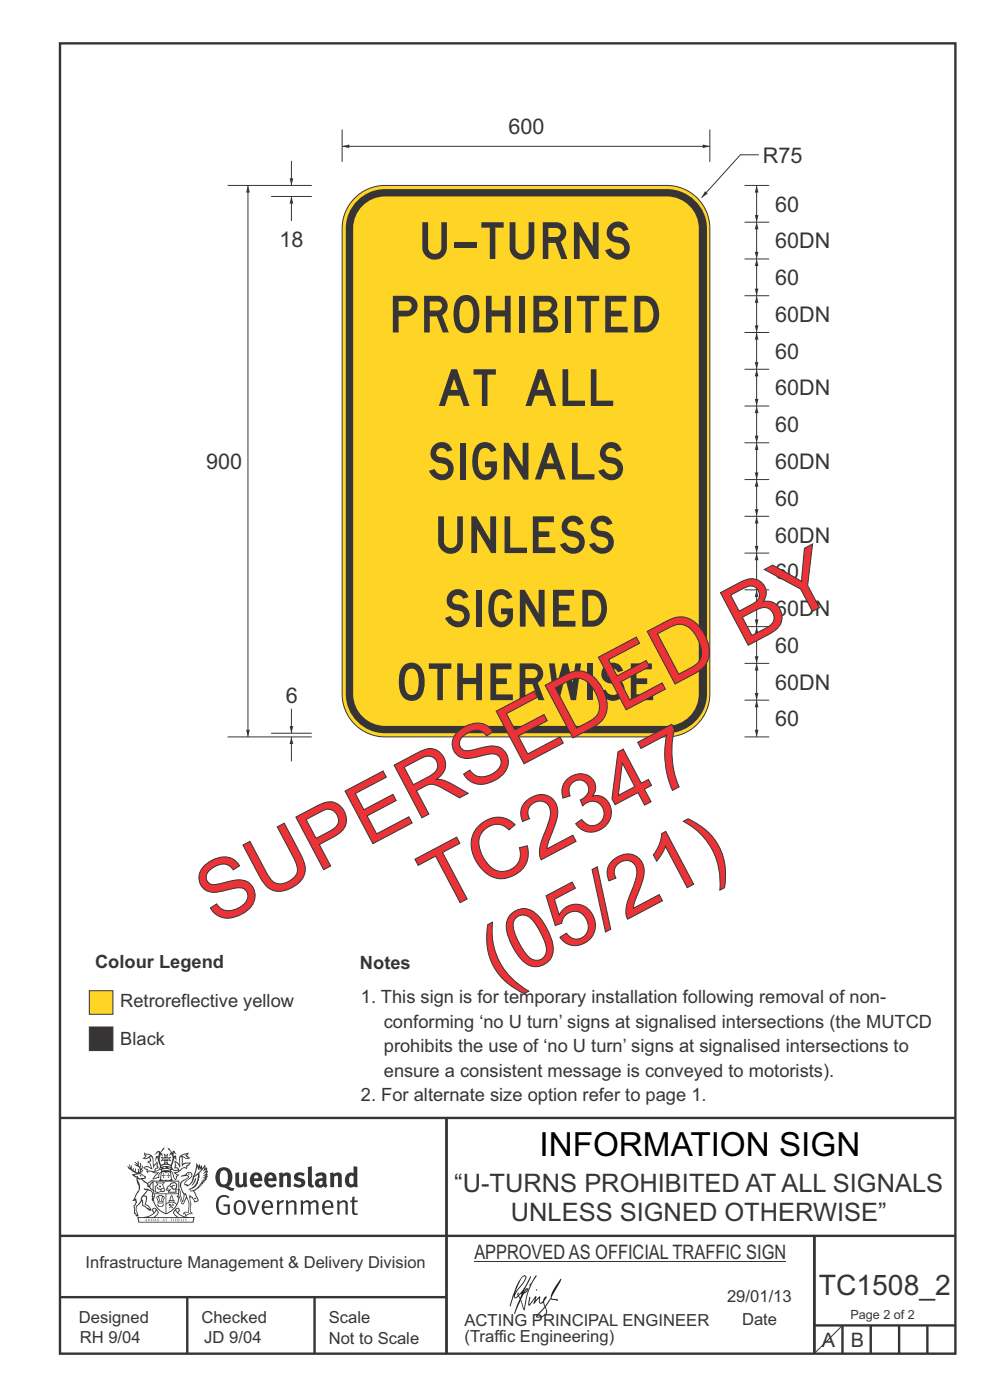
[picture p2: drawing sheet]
<svg xmlns="http://www.w3.org/2000/svg" width="210mm" height="297mm" viewBox="0 0 210 297" stroke-linecap="round" stroke-linejoin="round" font-family="sans-serif">
<g fill="none" stroke="#373435" stroke-width=".51">
<path d="M12.7 9.2h190v278h-190zM12.7 237.2h190M94.7 237.1v50.1M12.7 262.2h190.1M12.7 275.2h82M39.7 275.2v12M66.7 275.2v12M172.7 262.2v25M172.7 281.2h30M178.7 281.2v6M184.7 281.2v6M190.7 281.2v6"/>
<path d="M196.7 281.2v6"/>
</g>
<path d="M100.6 267.7h66.2" fill="none" stroke="#373435" stroke-width=".21"/>
<g fill="#373435">
<path d="M47 248.5a2.55 2.55 0 0 0 0 2.7l.3 .1a.81 .81 0 0 0 1-.9v-.6a1.04 1.04 0 0 0-1.1-1.5zM46.3 248.1a1.82 1.82 0 0 1 2.1-.2 1.82 1.82 0 0 1 .9 1.9 2.29 2.29 0 0 1-.8 1.9l.7 .3h.5l-.2 .6a2.87 2.87 0 0 1-2-.7 2.12 2.12 0 0 1-1.6-3.1z" fill-rule="evenodd"/>
<path d="M49.9 248.9l.8-.2v2a.46 .46 0 0 0 .3 .6 .46 .46 0 0 0 .6-.3v-2.1l.7-.2v2.4l.2 .5-.5 .4-.3-.3a1.02 1.02 0 0 1-1.2 .2 1.02 1.02 0 0 1-.6-1.1z" fill-rule="evenodd"/>
<path d="M54 249.5l-.1 .5h.9a.49 .49 0 0 0-.2-.6 .49 .49 0 0 0-.6 .1zM53.4 249.1a1.34 1.34 0 0 1 1.6-.2 1.34 1.34 0 0 1 .7 1.5v.2h-1.8a.77 .77 0 0 0 .5 .8 .77 .77 0 0 0 .9-.4l.3 .5a1.59 1.59 0 0 1-2 .2 1.59 1.59 0 0 1-.5-2z" fill-rule="evenodd"/>
<path d="M57.1 249.5l-.2 .5h1a.49 .49 0 0 0-.2-.6 .49 .49 0 0 0-.6 .1zM56.4 249.1a1.34 1.34 0 0 1 1.6-.2 1.34 1.34 0 0 1 .7 1.5v.2h-1.8a.77 .77 0 0 0 .5 .8 .77 .77 0 0 0 .9-.4l.4 .5a1.59 1.59 0 0 1-2.1 .2 1.59 1.59 0 0 1-.5-2z" fill-rule="evenodd"/>
<path d="M59.2 248.9l.7-.2 .1 .4a.95 .95 0 0 1 1-.3 .95 .95 0 0 1 .7 .8v2.3h-.8v-2.3a.46 .46 0 0 0-.8 .1v2.2h-.8z" fill-rule="evenodd"/>
<path d="M62.6 249.1a1.75 1.75 0 0 1 2-.1l-.2 .5-.6-.2a.43 .43 0 0 0-.6 .3l.4 .3a1.04 1.04 0 0 1 1.2 1.1 1.04 1.04 0 0 1-1.4 1l-1.2-.4 .3-.6 1 .4 .4-.4a.88 .88 0 0 0-1-.5l-.4-.2-.1-.4z" fill-rule="evenodd"/>
<path d="M65.3 247.6l.8-.2 .1 3.8 .3 .2 .1 .5a.88 .88 0 0 1-1-.1 .88 .88 0 0 1-.3-1z" fill-rule="evenodd"/>
<path d="M67.8 250.6a.43 .43 0 0 0-.1 .7 .43 .43 0 0 0 .7-.1v-.7zM66.8 249.2a1.7 1.7 0 0 1 2.4 .1v1.8l.3 .4-.4 .5-.5-.3a1.03 1.03 0 0 1-1.7-.2 1.03 1.03 0 0 1 .8-1.5h.7v-.4a.8 .8 0 0 0-1.2 .1z" fill-rule="evenodd"/>
<path d="M70 248.9l.7-.2 .1 .4a.95 .95 0 0 1 1-.3 .95 .95 0 0 1 .7 .8v2.3h-.8v-2.3a.46 .46 0 0 0-.8 .1v2.2h-.8z" fill-rule="evenodd"/>
<path d="M74.3 249.5a1.48 1.48 0 0 0 0 1.7h.5l.2-.1v-1.5l-.3-.2zM75 247.4l.8 .1 .1 4.4h-.7l-.1-.2a1.26 1.26 0 0 1-1.4 0 1.26 1.26 0 0 1-.5-1.3 1.29 1.29 0 0 1 .4-1.3 1.29 1.29 0 0 1 1.4-.2z" fill-rule="evenodd"/>
<path d="M46.4 253.9a1.72 1.72 0 0 1 2.3 0l-.3 .3a1.24 1.24 0 0 0-1.4-.2 1.24 1.24 0 0 0-.6 1.4 1.49 1.49 0 0 0 1.2 2l.7-.2v-1.3h-.8l-.1-.4h1.4v1.9a1.93 1.93 0 0 1-2.3 0 1.93 1.93 0 0 1-.7-2.2l.2-.7z" fill-rule="evenodd"/>
<path d="M50.4 255.1a1.65 1.65 0 0 0 .2 2.2 .99 .99 0 0 0 1-1.4 .78 .78 0 0 0-.4-.8 .78 .78 0 0 0-.8 0zM50 254.9a1.33 1.33 0 0 1 1.6-.1 1.33 1.33 0 0 1 .5 1.4 1.31 1.31 0 0 1-1.3 1.6 1.31 1.31 0 0 1-1.2-1.6v-.6z" fill-rule="evenodd"/>
<path d="M52.5 254.7l.5-.1 .8 2.6 .8-2.5h.5l-1.1 3h-.5z" fill-rule="evenodd"/>
<path d="M56.3 255.2l-.2 .7h1.3a.7 .7 0 0 0-.3-.8 .7 .7 0 0 0-.8 .1zM55.9 255a1.22 1.22 0 0 1 1.5-.2 1.22 1.22 0 0 1 .5 1.5h-1.8a.93 .93 0 0 0 .5 1 .93 .93 0 0 0 1.1-.2l.2 .3a1.43 1.43 0 0 1-1.8 .1 1.43 1.43 0 0 1-.6-1.7z" fill-rule="evenodd"/>
<path d="M58.7 254.7l.4-.1 .1 .5 .4-.4 .6-.1-.1 .6a.66 .66 0 0 0-.9 .6v1.9h-.4z" fill-rule="evenodd"/>
<path d="M60.6 254.8l.4-.2 .1 .5a.94 .94 0 0 1 1-.5 .94 .94 0 0 1 .8 .8v2.3h-.5l-.1-2.5a.81 .81 0 0 0-1.2 .3v2.2h-.4z" fill-rule="evenodd"/>
<path d="M63.7 254.7l.5-.1 .1 .5 .4-.3a.78 .78 0 0 1 1.2 .3 .9 .9 0 0 1 .9-.5 .9 .9 0 0 1 .8 .8v2.3h-.5l-.1-2.5a.67 .67 0 0 0-1.1 .3v2.2h-.5v-2.4l-.4-.2-.7 .4v2.2h-.5z" fill-rule="evenodd"/>
<path d="M69.1 255.2l-.2 .7h1.3a.7 .7 0 0 0-.3-.8 .7 .7 0 0 0-.8 .1zM68.7 255a1.22 1.22 0 0 1 1.5-.2 1.22 1.22 0 0 1 .5 1.5h-1.8a.93 .93 0 0 0 .4 1 .93 .93 0 0 0 1.2-.2l.2 .3a1.44 1.44 0 0 1-1.8 .1 1.44 1.44 0 0 1-.6-1.7z" fill-rule="evenodd"/>
<path d="M71.5 254.8l.4-.2 .1 .5a.94 .94 0 0 1 1-.5 .94 .94 0 0 1 .8 .8v2.3h-.5l-.1-2.5a.81 .81 0 0 0-1.2 .3v2.2h-.4z" fill-rule="evenodd"/>
<path d="M74.7 253.9l.5-.1v.9h.7l-.1 .4h-.6v2.1l.1 .2h.5l.1 .3a.75 .75 0 0 1-1.2-.6v-2h-.4v-.4h.4z" fill-rule="evenodd"/>
<path d="M30.8 244.9l1.1 .3-.9 .5h-.4l.6-.5zM31.8 245.5l.2-.1a2.44 2.44 0 0 1 .5 1.9l.1 .5 .6-1-.1 .6 .3 .3a.57 .57 0 0 0-.6 .8l-1-.2-.5 .2 .2-.5-.8-.3 .7-.1 .9 .5 .1-.1-.6-1.3-.2-.1 .5-.1zM30.7 244.4l-.1 .5 .2 .4-.6 .4a1.04 1.04 0 0 0 1.4-.1l.2 .6-.3 .1-.2 .4a.94 .94 0 0 1 .8 1.1l-.2-.1a1.16 1.16 0 0 0-1.5-.1l.3 .4 .4 .2 .1 .5 .2 .1 .1-.2a.94 .94 0 0 1 1.1 .3h.8l-1.2 1.2a1.13 1.13 0 0 0 1.2-.2l.4-.1v-.4l.4-.7a.83 .83 0 0 0-.6 1h-.3l-.7 .3 1.1-1.4-.5 .2-.5-.1 1.3-.5-.1-.2-.9 .4v-.3l.2-.2 .3 .1 .1-.3-.2-.4 .1-.6-.2-.3-.7 .9v-.7a1.42 1.42 0 0 0-1.6-1.8z" fill-rule="evenodd"/>
<path d="M38.5 245.3l.5-.3 .7-.1-.6 .3 .8 .5h-.3zM38.3 245.5h.2l.1 2a1.69 1.69 0 0 1 1.6-.7l-.8 .5 .1 .5a1.1 1.1 0 0 0-1.5 .6l-.1-.5-.2-.2h-.5l.3-.4-.3-.7a1.42 1.42 0 0 1 .9 1.1l.2-.1zM37.1 246.2l.1 1-.2 .3 .1 .5 .5-.1 .2 .2a.96 .96 0 0 1-1.2-.1l-.1 .1a1.06 1.06 0 0 0 1.3 .2v.1a.72 .72 0 0 1-.9 .2l.2 .5 .6 .2-.4 .2-.1 .7-.2-.4-.4-1.1-.4-.4 .4 .9a1.54 1.54 0 0 0 .7 1.2l.2-.3a.58 .58 0 0 1 .4-.7l.2-.2h-.3l-.5-.3 .9-.5a.93 .93 0 0 1 1.2-.5v.2l.2-.2 .1-.5a.99 .99 0 0 0 .7-.8l-1.3 .1-.3 .2-.1-1.4 .9 .4 .9-.3h-.4l-.5-.4 .4-.7-.6 .2a1.46 1.46 0 0 0-1.4 2.1l.1 .4-.3-.4z" fill-rule="evenodd"/>
<path d="M35.6 248.9l.2 .1-.1 .3 .4 .1-.4 .1v.5l-.1-.6h-.3l.3-.1z" fill-rule="evenodd"/>
<path d="M34.6 248.9l.2 .1v.3l.3 .1h-.3l-.1 .6v-.5l-.4-.1 .4-.1z" fill-rule="evenodd"/>
<path d="M34.3 248.8a.57 .57 0 0 1 .9 .2 .57 .57 0 0 1 .9-.2l.2 1.4h-.2a.57 .57 0 0 1-.9 0 .69 .69 0 0 1-1.1 0zM34.2 248.1l-.3 2.1-.1 .4h2.9l-.2-.4-.3-2.1h-.2v.3l-.8-.2-.8 .2v-.3z" fill-rule="evenodd"/>
<path d="M34.2 252.4a.3 .3 0 0 0 .6 0 .3 .3 0 0 0-.6 0zM33.3 251l.3 .3-.3 .3a.79 .79 0 0 0 0 1.3l.8-.2-.1-.3a.55 .55 0 0 1-.7-.6h.1l.2 .3 .3 .1 .8-.2-.4-.7 .4-.3-.7 .1zM33 250.7l1.1 .2 .9-.2-.4 .7 .4 1.1a.56 .56 0 0 1-.8 .3l-.2 .1a.73 .73 0 0 1-.9 .1 .73 .73 0 0 1-.3-.9v-.4l.6-.4z" fill-rule="evenodd"/>
<path d="M35.6 251.9l.7-.5a.58 .58 0 0 1 1-.1 .58 .58 0 0 1-.4 .9l-.3-.3a.43 .43 0 0 1 .6-.3v-.1a.57 .57 0 0 0-.8 .2l-.2-.1-.3 .1 .5 .2a.55 .55 0 0 0 .8 .4v.5h-1.3l.4-.3-.2-.2-.6 .1 .2-.2-.2-.1zM35.4 251.8l-.1 .2a.39 .39 0 0 0 .2 .6h.3l-.2 .4h1.9l-.1-.7a.86 .86 0 0 0-.1-1.4 .86 .86 0 0 0-1.3 .4z" fill-rule="evenodd"/>
<path d="M36 254.8h.8v.2h-.8zM36.4 253.8l.2 .8h-.4zM36.4 253.5l-.3 .5-.1 .6h-.2v.4l-.7 .4 .2 .2a1.48 1.48 0 0 1 2.1 .1l.2-.1-.6-.5v-.5h-.2l-.1-.6z" fill-rule="evenodd"/>
<path d="M35.8 255.4l.4 .1 .1 .3 .3-.2-.2-.2a.38 .38 0 0 1 .5 .5l-.2-.2-.3 .3 .4 .2-.4 .2-.1-.4-.4 .4-.1-.2 .4-.3-.1-.1-.2 .1z" fill-rule="evenodd"/>
<path d="M34.5 254h.2v.2l-.2 .6h-.2zM33.6 255.3h.9v.2a.55 .55 0 0 1-.8 .4v-.2l-.2-.1zM33.4 254h.2l.2 .8h-.2zM33.6 255h.8l.1 .1-.8 .1zM33.8 253.7h.5l-.2 1.1h-.1zM33.3 253.8l-.1 .3 .3 1.1a.48 .48 0 0 0-.1 .6 .48 .48 0 0 0 .5 .3l.5-.1a.49 .49 0 0 0 .2-.8l.3-1.1-.1-.3a1.42 1.42 0 0 0-1.5 0z" fill-rule="evenodd"/>
<path d="M33.7 251.5l.4 .1 .1 .3h-.3z" fill-rule="evenodd"/>
<path d="M41.3 250.1l.3-.2-.2 .9-.6 .7h-.2l.5-.7z" fill-rule="evenodd"/>
<path d="M39.7 249l.3-.2 .5 .2a.88 .88 0 0 1-.6 1.1 1.22 1.22 0 0 0-.8 1.3l.5 .2a.72 .72 0 0 0 .9-.4l.5-.8 .2-.6 .8-.6v.3a2.85 2.85 0 0 1-2 2.8l.1 .1a2.13 2.13 0 0 0 1.9-1.5v-.2a2.01 2.01 0 0 0 .3-1.8l1.1-1.3-.4 1 .7-.5-.7 1 .8-.4-.8 .8 .7-.1-.9 .5 .8-.1-.8 .4h.8l-.9 .3 .3 .2h-.4l.2 .3h-.3l.1 .3h-.4l.2 .3h-.2a2.16 2.16 0 0 1-2 1l.1 .2h.4a.76 .76 0 0 1 .7 .7l.5 1.2-.6 .2a1.45 1.45 0 0 0-1.1-1.3l.2 1.8-.1 1.8 .4 .3a1.07 1.07 0 0 0-1.2 .4v-.3l-.5-.2a.87 .87 0 0 1 1.1-.1v-.7a4.4 4.4 0 0 0-.6-3.1v-.3h-.3a2.16 2.16 0 0 1-.7-2.2l.3-.3 1.2-.8a.55 .55 0 0 0-.4-.8zM37.8 252.4a.76 .76 0 0 1 .3 1.1l.6 1.6 .4-1.7 .2 .1a.61 .61 0 0 1-.1 .9l-.3 .9h-.2l-.7-1.6-.3 .1a1.18 1.18 0 0 0 .1-1.4zM41.8 247.5l.2 .8 .3-.6v.6l.4-.5a1.9 1.9 0 0 1-1.1 1.4l-.4 .3zM38.3 249.6l1.3-.1 .2 .1v.3l-.5 .3a1.26 1.26 0 0 0-.9 1.9l.2 .6a1.84 1.84 0 0 1 .1 2.1l-.4-1.3a.96 .96 0 0 0-.4-1.3l-.4 .3a.78 .78 0 0 1 0 1.2l.1 .3h.4l.4 1.1a.38 .38 0 0 0 .2 .4 .38 .38 0 0 0 .4-.1l.6-1.2a2.94 2.94 0 0 1 .4 2.5l-.1 .5-.8-.1-.3 .4v.2l.4-.1 .1 .4 .2 .1a1.02 1.02 0 0 1 1.3-.5v-.4l-.3-.1 .1-1.8-.3-1.3 .1 .1a1.14 1.14 0 0 1 .8 .9 .63 .63 0 0 0 .8-.2 .63 .63 0 0 0-.1-.9l-.7-1.2 .9-.6 .2-.3 .3-.1-.1-.2h.4l-.1-.3h.3l-.1-.3 .5-.1-.2-.2 .6-.4v-.2h-.2l.4-.5-.3 .1 .3-.6-.4 .1 .4-.5v-.3l-.3 .2 .2-.6-.1-.3-.4 .3v-.8l-.6 .8-.2-.7-.2 .4-.3-.7-.1 .6-.5-.8-.1 1.4-.6 1.9a1.81 1.81 0 0 1-1 1.4l-.6-.2a1.75 1.75 0 0 1 1.1-1.2 .75 .75 0 0 0 .1-1.3 .75 .75 0 0 0-1.1 .5z" fill-rule="evenodd"/>
<path d="M41.2 254.1h.3l.2 .3h-.4z" fill-rule="evenodd"/>
<path d="M29.4 258.4h11.6l-.1 .8h-11.4zM31.4 258.2l.4-.1a2.48 2.48 0 0 0 1.4-1.3l.3 .5-.5 .6-.5 .3zM32.5 256.6l.3-.2 .2 .2-.3 .6zM37.2 256.8a2.65 2.65 0 0 0 1.8 1.4h-1.1l-.5-.3-.5-.6zM37.4 256.6l.2-.2 .3 .2-.3 .6zM29.2 258.2l.1 1.2h11.8l.2-1.1-.2-.1a4.1 4.1 0 0 1-3.3-.9l.3-.4-.1-.5a1.06 1.06 0 0 0-1.3 .9l.2 .4 .6 .5h-4.7l.3-.1a.84 .84 0 0 0 .6-.7 .84 .84 0 0 0-.5-.9l-.3-.2-.5 .1-.1 .5 .3 .4a4.2 4.2 0 0 1-3.4 .9z" fill-rule="evenodd"/>
<path d="M31 258.7l.1 .2h-.2zM31 258.6l-.3 .5 .4-.1 .2 .1z" fill-rule="evenodd"/>
<path d="M31.4 258.6h.2v.4a.25 .25 0 0 0 .2-.1 .25 .25 0 0 0-.1-.3h.1a.29 .29 0 0 1 0 .4 .29 .29 0 0 1-.4 0 .29 .29 0 0 1 0-.4z" fill-rule="evenodd"/>
<path d="M32.2 258.6a.22 .22 0 0 1 .3 .2 .22 .22 0 0 1-.3 .2zM32 258.6l.1 .5a.33 .33 0 0 0 .4-.1 .33 .33 0 0 0 0-.4 .33 .33 0 0 0-.5 0z" fill-rule="evenodd"/>
<path d="M32.9 258.7l.1 .2h-.2zM32.9 258.6l-.2 .5 .3-.1 .2 .1z" fill-rule="evenodd"/>
<path d="M33.3 258.6h.2l.1 .2 .2-.2-.2 .2 .2 .3-.3-.2v.2h-.2l.2-.3z" fill-rule="evenodd"/>
<path d="M34.7 258.7l.1 .2h-.2zM34.7 258.6l-.3 .5 .4-.1 .2 .1z" fill-rule="evenodd"/>
<path d="M35 258.6h.5h-.2v.5h-.2l.1-.5z" fill-rule="evenodd"/>
<path d="M36.2 258.6h.3h-.1v.2h.1h-.1v.3h-.2z" fill-rule="evenodd"/>
<path d="M36.7 258.6h.2v.5h-.2z" fill-rule="evenodd"/>
<path d="M37.3 258.6a.22 .22 0 0 1 .3 .2 .22 .22 0 0 1-.3 .2zM37.1 258.6v.5a.33 .33 0 0 0 .5-.1 .33 .33 0 0 0 0-.4 .33 .33 0 0 0-.5 0z" fill-rule="evenodd"/>
<path d="M37.8 258.6h.4h-.2v.2h.1h-.1v.2l.2 .1h-.4z" fill-rule="evenodd"/>
<path d="M38.4 258.6h.2l-.1 .4 .2 .1h-.3z" fill-rule="evenodd"/>
<path d="M38.9 258.6h.2v.5h-.2z" fill-rule="evenodd"/>
<path d="M39.3 258.6h.2l-.1 .1 .2 .2-.2 .2h-.1v-.2l.2 .1z" fill-rule="evenodd"/>
<path d="M34.2 247.4a1.51 1.51 0 0 1 2.1 .2 2.67 2.67 0 0 0-2.1 0zM35.7 247.6l.5 .2v.2l-.4-.1zM34.6 247.7l.5-.1 .1 .2h-.4zM34.1 247.9l.2 .1-.3 .1zM35 246.9l.2-.2 .3 .2zM34.9 245.7h.2v.3h-.2zM35 245.1l.2 .2 .2-.2-.1 .4h-.2zM35.1 246.3h.2l.1 .4-.2-.2-.2 .2zM35.3 245.7h.2v.3h-.2zM34.4 245.7l.3 .1 .1 .2-.4 .1 .2-.2zM35.7 245.8l.3-.1-.2 .2 .2 .2-.4-.1zM32.7 244.9l1-.5-.1 1-.2-.2-.3 .2-.3 1.1 .5-1 .3 .9a1.84 1.84 0 0 1 .2 1.7l.4 .1a2.48 2.48 0 0 1 2.2 .1l.2-.3-.2-.7 .7-1.7 .4 .6-.2-1-.2-.1-.2 .3v-.9l.6 .4-.6-.8-.3 .1-.1 .4-.5-.8-.5-.3 .2 .4 .6 .6-.5 .7 .5-.3a2.06 2.06 0 0 1-.1 2.2l-.5-.2-.2-.6 .2-.1 .7 .2-.4-.5 .4-.5-.7 .2-.2-.2 .2-.7-.5 .4-.5-.4 .2 .7-.2 .2-.7-.2 .4 .5-.4 .5 .8-.2 .1 .1-.2 .6-.5 .2a2.02 2.02 0 0 1 0-2.2l.3 .5-.1-.6-.3-.1 .8-1.3-.4 .4-.5 .7-.2-.3a.8 .8 0 0 0-.8 .5z" fill-rule="evenodd"/>
<path d="M29.2 250.1l.3 .2a.61 .61 0 0 1 .8 .3l.3 .2a.8 .8 0 0 1 .6 1l.4 .1 .6 .5a1 1 0 0 1 .4 1.1l-.1 .7v-.5h-.1a.96 .96 0 0 0-.8-1.3l-.2-.2h-.7l-.1-.1-.1 .1 .1 .3h.6l-1.2 1.4-.2 .9-.4 .6a1.33 1.33 0 0 0-.5 1.8l.2 .5a1.26 1.26 0 0 1-.5-1.4l-.1-.4a1.56 1.56 0 0 0 .4-1.7l-.3 .2 .2-.5a3.2 3.2 0 0 0 .7-3zM30.4 253.9h.4a2.06 2.06 0 0 1-.1 1.6l.7 .5 .4 .4-.6-.1-.8-.6-.1-.9a.51 .51 0 0 1 .1-.9zM28.6 249.3a1.52 1.52 0 0 1 2.1 .6l-1.1 .1-.2-.1-.1-.4-.5 .1zM27.5 247v.8l-.3-.4-.1 .1a3.1 3.1 0 0 0 1.9 1.5l-1 .1 .5 .6 .5 .1 .1 1.1a1.84 1.84 0 0 1-.3 2.5l-.4 .9-.3 .4 .2 .1 .4-.1 .1 .4-.2 .5-.3 .2 .1 1.8 .2-.1 .3 .6h.1l.5-.1-.2-.5a1.3 1.3 0 0 1-.1-1.7l.9-1 .2 1.1 .5 .2 .5 .5 .1-.1 .2 .4 .5-.1a1.85 1.85 0 0 0-1.2-1.4l.1-.2a1.39 1.39 0 0 0 0-1.5l-.5-.1 .5-.5a.66 .66 0 0 1 .9-.4 .66 .66 0 0 1 .3 .9l-.1 .4 .2-.1v.2l-.1 .3 .2 .5 .1-.3a2.24 2.24 0 0 0 .1-2.2 .73 .73 0 0 1-.7-.7 .73 .73 0 0 1 .6-.7v-.2a.94 .94 0 0 0-.9 .8 .48 .48 0 0 1-.1-.5 .48 .48 0 0 1 .5-.3l.5-.3a.51 .51 0 0 0-.8 .2l-.4 .3-1.1-.8 .6-.1 .2-.5-1.2-.7 .5-.4v-.4l-.4 .4v-.2a.69 .69 0 0 0 .2-1v.5l-.2 .2v-1.1l-.3-.2 .1 .6-.1 .2-.4-1.2v.6l-.6-.3 .5 .6-.6-.2 .3 .3a1 1 0 0 1 .7 1.5l-.2-.8v.8l-.5-.2v-.7l-.2 .6-.2-.1-.1-.6-.2 .4-.2-.2 .1-.7-.2 .5z" fill-rule="evenodd"/>
<path d="M29.6 249.5l.2-.2 .3 .3z" fill-rule="evenodd"/>
<path d="M32.4 250.5h5.6v2l-.2-.1v-1.7h-5.2v2.5h5.2v-.8l.1 .2-.1 1.1v-.3h-2.5v4a4.1 4.1 0 0 0 2.6-3.6l.1-.1a4 4 0 0 1-2.8 3.9 4.2 4.2 0 0 1-2.8-4.7l.1 1.3 .1-.2a3.8 3.8 0 0 0 2.5 3.4v-4h-2.5l-.2-.9z" fill-rule="evenodd"/>
<circle cx="40" cy="249.1" r=".17"/>
</g>
<path d="M178.7 281.2l-6 6" fill="none" stroke="#373435" stroke-width=".21"/>
<g fill="#252726">
<path d="M111.6 273.7l.2-.2-.5 .7zM110.4 274.5l.3 .1-.3 .8-.3-.5zM110.9 270.9h.5a9.3 9.3 0 0 1-2 3.1l-.1 .3 1-2.5zM110.6 271a14.7 14.7 0 0 0-2.2 4.9l-.3 1.2 .1 .1 .8-2.3a.42 .42 0 0 0 .2 .6 .42 .42 0 0 0 .6-.3l.2-.1 .3 .5-1.2 3.2h.2l1.1-2.9 .6 1.9 .2 .2 .2-.5a13.5 13.5 0 0 1 2-6.2l.5-.5-.2-.2-1.5 2.1 .3-.1a14.9 14.9 0 0 0-1.3 5.1l-.4-1.2a1.39 1.39 0 0 1 .2-1.8l.1-.2a.92 .92 0 0 0 .8-1.2 .75 .75 0 0 0-.7 .7l-.2 .2 1.6-3.4h-.1l-.4 .7a10.5 10.5 0 0 1-2.1 3.3l.1-.5a.32 .32 0 0 0-.3 .2 .32 .32 0 0 0 0 .4l-.5 .4a3.2 3.2 0 0 1 1.1-2.3l.5-.6a2.49 2.49 0 0 0 .7-1.6l-.3-.2z" fill-rule="evenodd"/>
<path d="M115.6 277.5a1.15 1.15 0 0 1 .1 1.3 1.15 1.15 0 0 1-1.2 .5h-.5zM112.3 275.1l-.3 1.7 .3 .2 1.2-1.5-.3 1.1 1.2-1.2a.94 .94 0 0 0 .3 1.2l.5-.3 .3 .9-1.2 1.3a.98 .98 0 0 0-.5 1 1.9 1.9 0 0 0 2.3-1.3l-.1-.2a1.02 1.02 0 0 1 .3-1.4l.5-1 1.5 .3-.2-.4v.2l-1.1-.1v-.3l2-3.6 .1-.2-.1-.2-1.8 2.7a6.6 6.6 0 0 1-1.5 3l-.2-.2a1.01 1.01 0 0 1 .4-1.4l.1-.2-.2-.1-.4 .4-.2 .5-.5 .4-.2-.4 .1-.9-.2-.1-.8 1 .2-1h-.1l-1.4 1.8 .2-1.5v-.1z" fill-rule="evenodd"/>
<path d="M113.7 273.6l.3 .2h-.3z" fill-rule="evenodd"/>
</g>
<path d="M18.9 217.9h5v5h-5z" fill-rule="evenodd" fill="#373435" stroke="#373435" stroke-width=".21"/>
<path d="M18.9 210.2h5v5h-5z" fill-rule="evenodd" fill="#ffd525" stroke="#373435" stroke-width=".21"/>
<path d="M72.6 31h78" fill="none" stroke="#373435" stroke-width=".21"/>
<g fill="#373435">
<path d="M72.6 31l1.5-.3v.7z"/>
<path d="M149.1 30.7l1.5 .3-1.5 .4z"/>
</g>
<path d="M72.6 27.5v6.8M150.6 27.5v6.8M161 32.8h-3.9l-8.3 9.1" fill="none" stroke="#373435" stroke-width=".21"/>
<path d="M149.6 40.6l.5 .5-1.3 .8z" fill="#373435"/>
<path d="M157.9 156.3h5.3M160.5 148.5v7.8" fill="none" stroke="#373435" stroke-width=".21"/>
<g fill="#373435">
<path d="M160.5 148.5l.4 1.6h-.8z"/>
<path d="M160.1 154.8h.8l-.4 1.5z"/>
</g>
<path d="M160.5 132.9v7.8" fill="none" stroke="#373435" stroke-width=".21"/>
<g fill="#373435">
<path d="M160.5 132.9l.4 1.6h-.8z"/>
<path d="M160.1 139.2h.8l-.4 1.5z"/>
</g>
<path d="M160.5 117.3v7.8" fill="none" stroke="#373435" stroke-width=".21"/>
<g fill="#373435">
<path d="M160.5 117.3l.4 1.6h-.8z"/>
<path d="M160.1 123.6h.8l-.4 1.5z"/>
</g>
<path d="M160.5 101.7v7.8" fill="none" stroke="#373435" stroke-width=".21"/>
<g fill="#373435">
<path d="M160.5 101.7l.4 1.6h-.8z"/>
<path d="M160.1 108h.8l-.4 1.5z"/>
</g>
<path d="M160.5 86.1v7.8" fill="none" stroke="#373435" stroke-width=".21"/>
<g fill="#373435">
<path d="M160.5 86.1l.4 1.6h-.8z"/>
<path d="M160.1 92.4h.8l-.4 1.5z"/>
</g>
<path d="M160.5 70.5v7.8" fill="none" stroke="#373435" stroke-width=".21"/>
<g fill="#373435">
<path d="M160.5 70.5l.4 1.6h-.8z"/>
<path d="M160.1 76.8h.8l-.4 1.5z"/>
</g>
<path d="M160.5 54.9v7.8" fill="none" stroke="#373435" stroke-width=".21"/>
<g fill="#373435">
<path d="M160.5 54.9l.4 1.6h-.8z"/>
<path d="M160.1 61.2h.8l-.4 1.5z"/>
</g>
<path d="M160.5 39.3v7.8" fill="none" stroke="#373435" stroke-width=".21"/>
<g fill="#373435">
<path d="M160.5 39.3l.4 1.6h-.8z"/>
<path d="M160.1 45.6h.8l-.4 1.5z"/>
</g>
<path d="M157.9 39.3h5.3" fill="none" stroke="#373435" stroke-width=".21"/>
<path d="M75.2 42a9.1 9.1 0 0 1 6.5-2.7h59.8a9.1 9.1 0 0 1 9.1 9.1v98.8a9.1 9.1 0 0 1-9.1 9.1h-59.8a9.1 9.1 0 0 1-9.1-9.1v-98.8a9.1 9.1 0 0 1 2.6-6.4z" fill-rule="evenodd" fill="#ffd525" stroke="#373435" stroke-width=".21"/>
<path d="M75.8 42.6a8.3 8.3 0 0 1 5.9-2.5h59.8a8.5 8.5 0 0 1 8.5 8.3v98.8a8.5 8.5 0 0 1-8.5 8.4h-59.8a8.3 8.3 0 0 1-8.3-8.4v-98.8a8.3 8.3 0 0 1 2.4-5.8z" fill-rule="evenodd" fill="#373435"/>
<path d="M76.6 44a6.8 6.8 0 0 1 5.1-2.3h59.8a6.8 6.8 0 0 1 6.7 6.7v98.8a6.8 6.8 0 0 1-6.7 6.8h-59.8a6.8 6.8 0 0 1-6.8-6.8v-98.8a6.7 6.7 0 0 1 1.7-4.4z" fill-rule="evenodd" fill="#ffd525"/>
<g fill="#373435">
<path d="M92.1 94.5a2.34 2.34 0 0 1 3.9 1l-1.2 .4a1.11 1.11 0 0 0-1.6-.8 1.11 1.11 0 0 0-.3 1.8h.2a2.87 2.87 0 0 1 3.1 2.1 2.56 2.56 0 0 1-1.6 2.8 2.56 2.56 0 0 1-3-1l-.6-.9 1.2-.4a1.49 1.49 0 0 0 1.4 1.1 1.49 1.49 0 0 0 1.5-1l-.3-.8-.8-.4a2.62 2.62 0 0 1-2.6-1.7v-1.3z"/>
<path d="M97.6 93.9h1.2v7.8h-1.2z"/>
<path d="M101.3 94.4a2.52 2.52 0 0 1 4 1.1l-1.2 .4a1.35 1.35 0 0 0-1.5-.8 1.35 1.35 0 0 0-1.1 1.3 5.3 5.3 0 0 0 .5 3.8 1.28 1.28 0 0 0 1.5 .4 1.28 1.28 0 0 0 .7-1.5h-1.3v-1.2h2.5a4.3 4.3 0 0 1-.3 2.7 2.55 2.55 0 0 1-2.6 1.3 2.55 2.55 0 0 1-2.1-2.2 6.4 6.4 0 0 1 .9-5.3z"/>
<path d="M106.9 93.9h1l3 5.1v-5.1h1.2v7.8h-1.1l-2.9-5v5h-1.2z"/>
<path d="M121.3 93.9h1.2v6.7h3.6v1.1h-4.8z"/>
<path d="M128 94.5a2.34 2.34 0 0 1 3.9 1l-1.2 .4a1.11 1.11 0 0 0-1.6-.8 1.11 1.11 0 0 0-.2 1.8h.1a2.87 2.87 0 0 1 3.1 2.1 2.56 2.56 0 0 1-1.5 2.8 2.56 2.56 0 0 1-3.1-1l-.6-.9 1.2-.4a1.49 1.49 0 0 0 1.4 1.1 1.49 1.49 0 0 0 1.5-1l-.2-.8-.8-.4a2.62 2.62 0 0 1-2.7-1.7l.1-1.3z"/>
<path d="M95.5 125.7a2.34 2.34 0 0 1 3.9 1l-1.2 .4a1.11 1.11 0 0 0-1.6-.8 1.11 1.11 0 0 0-.2 1.8h.1a2.87 2.87 0 0 1 3.1 2.1 2.56 2.56 0 0 1-1.6 2.8 2.56 2.56 0 0 1-3-1l-.6-.9 1.2-.4a1.49 1.49 0 0 0 1.4 1.1 1.49 1.49 0 0 0 1.5-1l-.3-.8-.8-.4a2.62 2.62 0 0 1-2.6-1.7l.1-1.3z"/>
<path d="M101 125.1h1.2v7.8h-1.2z"/>
<path d="M104.7 125.6a2.52 2.52 0 0 1 4 1.1l-1.1 .4a1.35 1.35 0 0 0-1.6-.8 1.35 1.35 0 0 0-1.1 1.3 5.3 5.3 0 0 0 .5 3.8 1.28 1.28 0 0 0 1.5 .4 1.28 1.28 0 0 0 .7-1.5h-1.3v-1.2h2.5a4.3 4.3 0 0 1-.2 2.7 2.55 2.55 0 0 1-2.7 1.3 2.55 2.55 0 0 1-2.1-2.2 6.4 6.4 0 0 1 .9-5.3z"/>
<path d="M110.3 125.1h1l3 5.1v-5.1h1.2v7.8h-1l-3-5v5h-1.2z"/>
<path d="M117.3 125.1h4.5v1.3h-3.3v1.9h2.3v1.2h-2.3v2.2h3.6v1.2h-4.8z"/>
<path d="M100.4 78.3h4.8v1.2h-1.8v6.6h-1.2v-6.6h-1.8z"/>
<path d="M119.3 78.3h1.2v6.7h3.6v1.1h-4.8z"/>
<path d="M125.3 78.3h1.2v6.7h3.6v1.1h-4.8z"/>
<path d="M91 140.7h4.7v1.2h-1.8v6.6h-1.1v-6.6h-1.8z"/>
<path d="M97 140.7h1.2v3.1h2.8v-3.1h1.2v7.8h-1.2v-3.4h-2.8v3.4h-1.2z"/>
<path d="M104 140.7h4.5v1.3h-3.3v1.9h2.3v1.2h-2.3v2.2h3.6v1.2h-4.8z"/>
<path d="M116.4 140.7h1.3l.6 4.1 1.1-4.1h1.1l1 4.1 .6-4.1h1.2l-1.1 7.8h-1.1l-1.2-4.9-1.3 4.9h-1.1z"/>
<path d="M124.6 140.7h1.3v7.8h-1.3z"/>
<path d="M128.3 141.3a2.34 2.34 0 0 1 3.9 1l-1.2 .4a1.11 1.11 0 0 0-1.6-.8 1.11 1.11 0 0 0-.2 1.8h.1a2.87 2.87 0 0 1 3.1 2.1 2.56 2.56 0 0 1-1.5 2.8 2.56 2.56 0 0 1-3.1-1l-.6-.9 1.2-.4a1.49 1.49 0 0 0 1.4 1.1 1.49 1.49 0 0 0 1.5-1l-.2-.8-.8-.4a2.62 2.62 0 0 1-2.7-1.7l.1-1.3z"/>
<path d="M133.8 140.7h4.5v1.3h-3.3v1.9h2.3v1.2h-2.3v2.2h3.6v1.2h-4.8z"/>
<path d="M89.6 47.1h1.2v5.4a1.41 1.41 0 0 0 1.4 1.4 1.41 1.41 0 0 0 1.4-1.3v-5.5h1.2v5.4a2.62 2.62 0 0 1-2.6 2.6 2.62 2.62 0 0 1-2.6-2.6z"/>
<path d="M96.3 51.4h4.8v1.2h-4.8z"/>
<path d="M102.1 47.1h4.7v1.2h-1.7v6.6h-1.2v-6.6h-1.8z"/>
<path d="M108.1 47.1h1.2v5.4a1.41 1.41 0 0 0 1.4 1.4 1.41 1.41 0 0 0 1.4-1.3v-5.5h1.2v5.4a2.62 2.62 0 0 1-2.5 2.6 2.62 2.62 0 0 1-2.7-2.6z"/>
<path d="M121.8 47.1h1l2.9 5.1v-5.1h1.3v7.8h-1.1l-2.9-5v5h-1.2z"/>
<path d="M129.4 47.7a2.33 2.33 0 0 1 3.9 1l-1.1 .4a1.11 1.11 0 0 0-1.7-.8 1.11 1.11 0 0 0-.2 1.8h.2a2.86 2.86 0 0 1 3.1 2.1 2.55 2.55 0 0 1-1.6 2.8 2.55 2.55 0 0 1-3.1-1l-.5-.9 1.1-.4a1.48 1.48 0 0 0 1.4 1.1 1.48 1.48 0 0 0 1.5-1l-.2-.8-.8-.4a2.61 2.61 0 0 1-2.7-1.7l.1-1.3z"/>
<path d="M116.1 93.9h1.2l2.7 7.8h-1.3l-.7-2.2h-2.5l-.7 2.2h-1.3zM116.7 96l-.8 2.3h1.6z"/>
<path d="M123.5 125.1v7.8h2.2a3.6 3.6 0 0 0 3-4.3 3.3 3.3 0 0 0-3-3.5zM124.8 126.4a2.23 2.23 0 0 1 2.7 2.4 2.38 2.38 0 0 1-2.7 2.9z"/>
<path d="M95.7 78.3h1.2l2.7 7.8h-1.3l-.7-2.2h-2.5l-.7 2.2h-1.3zM96.3 80.4l-.8 2.3h1.6z"/>
<path d="M114.1 78.3h1.2l2.7 7.8h-1.3l-.7-2.2h-2.5l-.7 2.2h-1.3zM114.7 80.4l-.8 2.3h1.6z"/>
<path d="M85.7 141.2a5.5 5.5 0 0 0-1 4.7 2.66 2.66 0 0 0 1.4 2.5 2.66 2.66 0 0 0 2.9-.3 6 6 0 0 0 .1-6.8 2.47 2.47 0 0 0-3.4-.1zM86.4 142.2a1.32 1.32 0 0 1 1.4-.3 1.32 1.32 0 0 1 .8 1.2 5.3 5.3 0 0 1-.3 4 1.33 1.33 0 0 1-1.5 .3 1.33 1.33 0 0 1-.8-1.2 5 5 0 0 1 .4-4z"/>
<path d="M111.4 142h1.7a.96 .96 0 0 1 1 .9 .96 .96 0 0 1-1 1h-1.7zM110.2 140.7v7.8h1.2v-3.4h1.5l1.3 3.4h1.3l-1.4-3.6a2.19 2.19 0 0 0 1.1-2.5 2.19 2.19 0 0 0-2.1-1.7z"/>
<path d="M116.3 48.4h1.7a.96 .96 0 0 1 1 .9 .96 .96 0 0 1-1 1h-1.7zM115.1 47.1v7.8h1.2v-3.4h1.5l1.3 3.4h1.3l-1.4-3.6a2.19 2.19 0 0 0 1.1-2.4 2.19 2.19 0 0 0-2.1-1.8z"/>
</g>
<path d="M157.9 54.9h5.3M157.9 70.5h5.3M157.9 86.1h5.3M157.9 117.3h5.3M157.9 101.7h5.3M157.9 132.9h5.3M157.9 148.5h5.3M160.5 140.7v7.8" fill="none" stroke="#373435" stroke-width=".21"/>
<g fill="#373435">
<path d="M160.5 140.7l.4 1.6h-.8z"/>
<path d="M160.1 147h.8l-.4 1.5z"/>
</g>
<path d="M160.5 125.1v7.8" fill="none" stroke="#373435" stroke-width=".21"/>
<g fill="#373435">
<path d="M160.5 125.1l.4 1.6h-.8z"/>
<path d="M160.1 131.4h.8l-.4 1.5z"/>
</g>
<path d="M160.5 109.5v7.8" fill="none" stroke="#373435" stroke-width=".21"/>
<g fill="#373435">
<path d="M160.5 109.5l.4 1.6h-.8z"/>
<path d="M160.1 115.8h.8l-.4 1.5z"/>
</g>
<path d="M160.5 93.9v7.8" fill="none" stroke="#373435" stroke-width=".21"/>
<g fill="#373435">
<path d="M160.5 93.9l.4 1.6h-.8z"/>
<path d="M160.1 100.2h.8l-.4 1.5z"/>
</g>
<path d="M160.5 78.3v7.8" fill="none" stroke="#373435" stroke-width=".21"/>
<g fill="#373435">
<path d="M160.5 78.3l.4 1.6h-.8z"/>
<path d="M160.1 84.6h.8l-.4 1.5z"/>
</g>
<path d="M160.5 62.7v7.8" fill="none" stroke="#373435" stroke-width=".21"/>
<g fill="#373435">
<path d="M160.5 62.7l.4 1.6h-.8z"/>
<path d="M160.1 69h.8l-.4 1.5z"/>
</g>
<path d="M160.5 47.1v7.8" fill="none" stroke="#373435" stroke-width=".21"/>
<g fill="#373435">
<path d="M160.5 47.1l.4 1.6h-.8z"/>
<path d="M160.1 53.4h.8l-.4 1.5z"/>
</g>
<path d="M48.3 39.3h17.8M157.9 47.1h5.3M157.9 78.3h5.3M157.9 62.7h5.3M157.9 93.9h5.3M157.9 109.5h5.3M157.9 125.1h5.3M48.3 156.3h17.8M57.5 155.6h8.6M61.8 150.4v5.2M157.9 140.7h5.3" fill="none" stroke="#373435" stroke-width=".21"/>
<path d="M61.4 154.1h.8l-.4 1.5z" fill="#373435"/>
<path d="M61.8 156.3v5.2" fill="none" stroke="#373435" stroke-width=".21"/>
<path d="M61.8 156.3l.4 1.6h-.8z" fill="#373435"/>
<path d="M52.6 39.3v117" fill="none" stroke="#373435" stroke-width=".21"/>
<g fill="#373435">
<path d="M52.6 39.3l.4 1.6h-.8z"/>
<path d="M52.2 154.8h.8l-.4 1.5z"/>
</g>
<path d="M61.8 34.1v5.2M57.5 41.7h8.6" fill="none" stroke="#373435" stroke-width=".21"/>
<path d="M61.4 37.8h.8l-.4 1.5z" fill="#373435"/>
<path d="M61.8 41.7v5.2" fill="none" stroke="#373435" stroke-width=".21"/>
<path d="M61.8 41.7l.4 1.5h-.8z" fill="#373435"/>
<g fill="#373435">
<path d="M103.1 62.7h1.2v3.1h2.8v-3.1h1.2v7.8h-1.2v-3.4h-2.8v3.4h-1.2z"/>
<path d="M110.1 62.7h1.2v7.8h-1.2z"/>
<path d="M119.9 62.7h1.2v7.8h-1.2z"/>
<path d="M122.4 62.7h4.7v1.2h-1.8v6.6h-1.1v-6.6h-1.8z"/>
<path d="M128.4 62.7h4.5v1.3h-3.3v1.9h2.3v1.2h-2.3v2.2h3.5v1.2h-4.7z"/>
<path d="M92.9 109.5h1.3v5.4a1.41 1.41 0 0 0 1.4 1.4 1.41 1.41 0 0 0 1.4-1.3v-5.5h1.2v5.4a2.62 2.62 0 0 1-2.6 2.6 2.62 2.62 0 0 1-2.7-2.6z"/>
<path d="M100 109.5h1l3 5.1v-5.1h1.2v7.8h-1l-3-5v5h-1.2z"/>
<path d="M107 109.5h1.2v6.7h3.6v1.1h-4.8z"/>
<path d="M113 109.5h4.5v1.3h-3.3v1.9h2.3v1.2h-2.3v2.2h3.6v1.2h-4.8z"/>
<path d="M119.9 110.1a2.34 2.34 0 0 1 3.9 1l-1.2 .4a1.11 1.11 0 0 0-1.6-.8 1.11 1.11 0 0 0-.2 1.8h.1a2.87 2.87 0 0 1 3.1 2.1 2.56 2.56 0 0 1-1.6 2.8 2.56 2.56 0 0 1-3-1l-.6-.9 1.2-.4a1.49 1.49 0 0 0 1.4 1.1 1.49 1.49 0 0 0 1.5-1l-.3-.8-.7-.4a2.62 2.62 0 0 1-2.7-1.7l.1-1.3z"/>
<path d="M126 110.1a2.34 2.34 0 0 1 3.9 1l-1.1 .4a1.11 1.11 0 0 0-1.6-.8 1.11 1.11 0 0 0-.3 1.8h.2a2.87 2.87 0 0 1 3.1 2.1 2.56 2.56 0 0 1-1.6 2.8 2.56 2.56 0 0 1-3.1-1l-.5-.9 1.2-.4a1.49 1.49 0 0 0 1.4 1.1 1.49 1.49 0 0 0 1.4-1l-.2-.8-.8-.4a2.62 2.62 0 0 1-2.7-1.7l.1-1.3z"/>
<path d="M84.5 63.9h1.9a1.01 1.01 0 0 1 .9 1 1.01 1.01 0 0 1-.9 1h-1.9zM83.3 62.7v7.8h1.2v-3.4a5.1 5.1 0 0 0 2.8-.2 2.17 2.17 0 0 0 1.2-2.5 2.17 2.17 0 0 0-2.2-1.7z"/>
<path d="M91.2 64h1.6a.96 .96 0 0 1 1 .9 .96 .96 0 0 1-1 1h-1.6zM90 62.7v7.8h1.2v-3.4h1.5l1.2 3.4h1.3l-1.4-3.6a2.19 2.19 0 0 0 1.1-2.5 2.19 2.19 0 0 0-2-1.7z"/>
<path d="M97.3 63.2a5.5 5.5 0 0 0-1 4.7 2.66 2.66 0 0 0 1.4 2.5 2.66 2.66 0 0 0 2.9-.3 6 6 0 0 0 .1-6.8 2.47 2.47 0 0 0-3.4-.1zM98 64.2a1.32 1.32 0 0 1 1.4-.3 1.32 1.32 0 0 1 .9 1.2 5.3 5.3 0 0 1-.4 4 1.33 1.33 0 0 1-1.4 .3 1.33 1.33 0 0 1-.9-1.2 5 5 0 0 1 .4-4z"/>
<path d="M113.2 62.7v7.8h3.1a2.13 2.13 0 0 0 2.1-1.7 2.13 2.13 0 0 0-1.3-2.3 1.96 1.96 0 0 0 1.1-2.2 1.96 1.96 0 0 0-1.9-1.6zM114.4 64h1.8a.8 .8 0 0 1 .8 .6 .8 .8 0 0 1-.3 .9l-.5 .4h-1.8zM114.4 67.1h1.6a1.12 1.12 0 0 1 1.2 .9 1.12 1.12 0 0 1-.7 1.3h-2.1z"/>
<path d="M134.6 62.7v7.8h2.2a3.6 3.6 0 0 0 3-4.3 3.3 3.3 0 0 0-3-3.5zM135.8 64a2.23 2.23 0 0 1 2.8 2.4 2.38 2.38 0 0 1-2.8 2.9z"/>
</g>
<g font-size="17.6" fill="#ed3237">
<text x="45.8" y="196.6" transform="rotate(-28 45.8 196.6)">SUPERSEDED BY</text>
<text x="93.6" y="193.6" transform="rotate(-28 93.6 193.6)">TC2347</text>
<text x="105.8" y="209.5" transform="rotate(-28 105.8 209.5)">(05/21)</text>
</g>
<text font-size="7.1" x="114.4" y="245.3">INFORMATION SIGN</text>
<text font-size="6" fill="#373435" x="173.7" y="274.8">TC1508_2</text>
<g font-size="5.4" fill="#373435">
<text x="96.4" y="253">“U-TURNS PROHIBITED AT ALL SIGNALS</text>
<text x="108.4" y="259">UNLESS SIGNED OTHERWISE”</text>
</g>
<g font-size="4.6" fill="#373435">
<text x="107.9" y="28.4">600</text>
<text x="161.8" y="34.6">R75</text>
<text x="164.4" y="44.9">60</text>
<text x="59.3" y="52.3">18</text>
<text x="164.4" y="52.7">60DN</text>
<text x="164.4" y="60.5">60</text>
<text x="164.4" y="68.3">60DN</text>
<text x="164.4" y="76.1">60</text>
<text x="164.4" y="83.9">60DN</text>
<text x="164.4" y="91.7">60</text>
<text x="43.7" y="99.5">900</text>
<text x="164.4" y="99.5">60DN</text>
<text x="164.4" y="107.3">60</text>
<text x="164.4" y="115.1">60DN</text>
<text x="164.4" y="122.9">60</text>
<text x="164.4" y="130.7">60DN</text>
<text x="164.4" y="138.5">60</text>
<text x="60.6" y="149.1">6</text>
<text x="164.4" y="146.3">60DN</text>
<text x="164.4" y="154.1">60</text>
</g>
<g font-size="4.2" fill="#373435">
<text x="100.6" y="267.2">APPROVED AS OFFICIAL TRAFFIC SIGN</text>
<text x="174.4" y="285.8">A</text>
<text x="180.5" y="285.8">B</text>
</g>
<g font-size="3.9" fill="#373435">
<text x="20.2" y="205.3">Colour Legend</text>
<text x="76.4" y="205.6">Notes</text>
<text x="25.5" y="213.7">Retroreflective yellow</text>
<text x="76.6" y="212.9">1. This sign is for temporary installation following removal of non-</text>
<text x="25.5" y="221.8">Black</text>
<text x="81.4" y="218.1">conforming ‘no U turn’ signs at signalised intersections (the MUTCD</text>
<text x="81.4" y="223.3">prohibits the use of ‘no U turn’ signs at signalised intersections to</text>
<text x="76.6" y="233.7">2. For alternate size option refer to page 1.</text>
<text x="81.4" y="228.5">ensure a consistent message is conveyed to motorists).</text>
</g>
<g font-size="3.5" fill="#373435">
<text x="18.2" y="269">Infrastructure Management &amp; Delivery Division</text>
<text x="16.7" y="280.6">Designed</text>
<text x="42.7" y="280.6">Checked</text>
<text x="69.7" y="280.6">Scale</text>
<text x="98.5" y="281.4">ACTING PRINCIPAL ENGINEER</text>
<text x="154.2" y="276.3">29/01/13</text>
<text x="157.4" y="281.2">Date</text>
<text x="16.9" y="284.8">RH 9/04</text>
<text x="43.3" y="284.8">JD 9/04</text>
<text x="69.7" y="285.2">Not to Scale</text>
<text x="98.5" y="284.8">(Traffic Engineering)</text>
</g>
<text font-size="2.7" fill="#373435" x="180.4" y="279.8">Page 2 of 2</text>
</svg>
